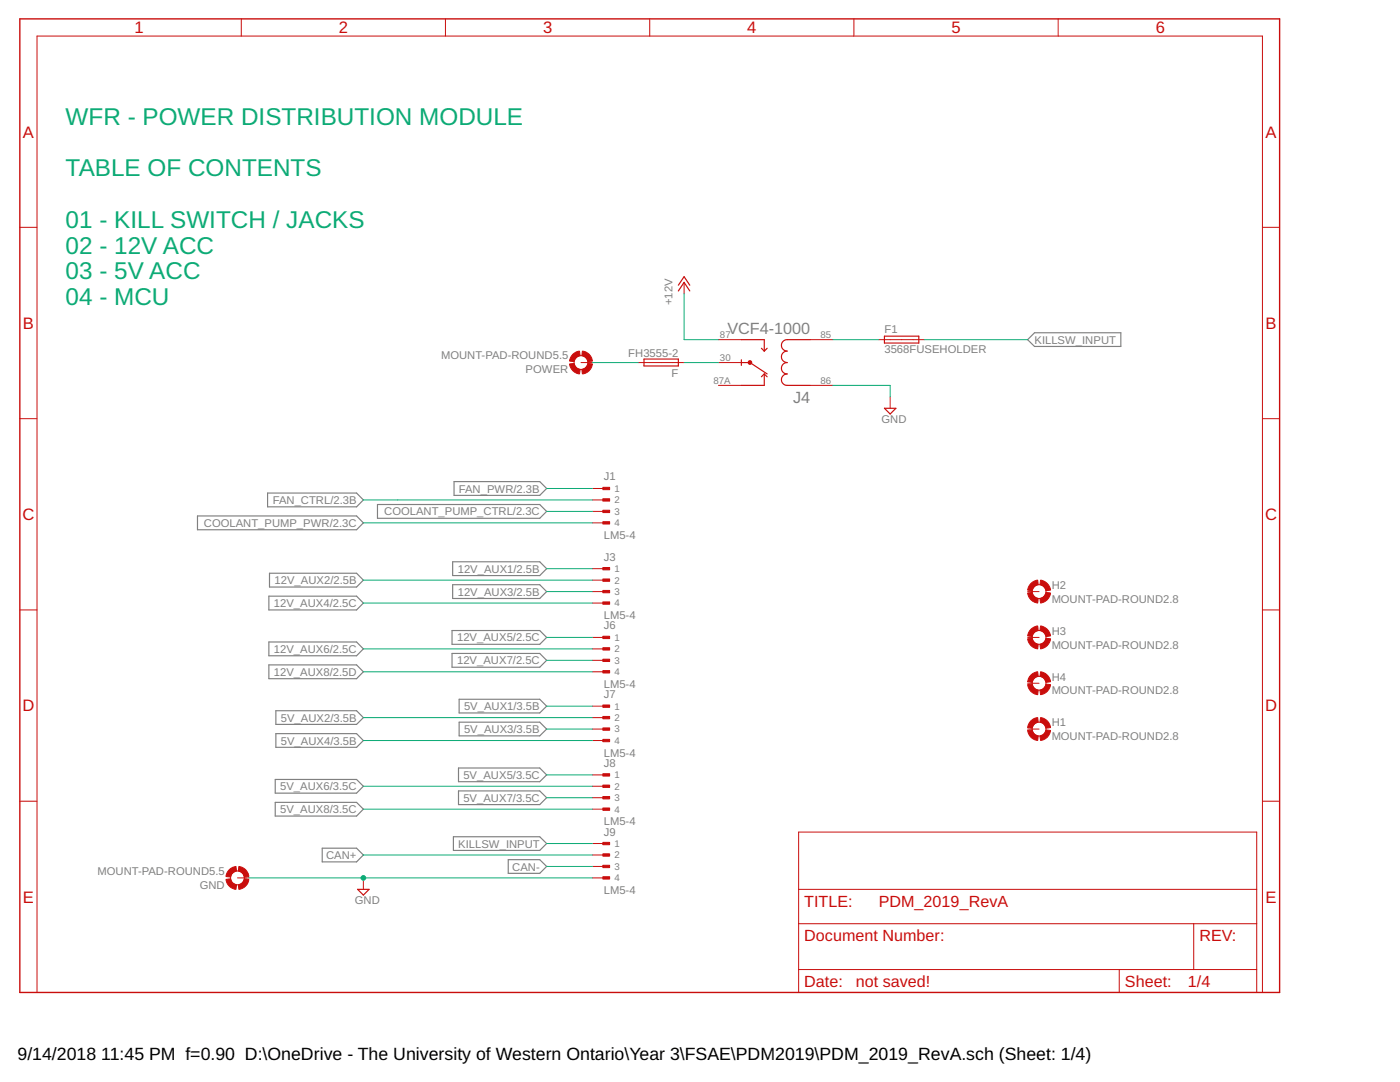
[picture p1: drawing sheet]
<svg xmlns="http://www.w3.org/2000/svg" width="279mm" height="216mm" viewBox="0 0 279 216" stroke-linecap="round" stroke-linejoin="round" font-family="sans-serif">
<g fill="none" stroke="#808080" stroke-width=".23">
<path d="M205.1 67.8l1.4-1.4h17.2v2.7h-17.2zM53.4 98.4h17.8l1.3 1.4-1.3 1.3h-17.8zM90.6 96.1h17.1l1.4 1.4-1.4 1.3h-17.1zM39.4 103h31.8l1.3 1.3-1.3 1.4h-31.8zM53.7 119h17.5l1.3 1.3-1.3 1.4h-17.5zM53.8 114.4h17.4l1.3 1.4-1.3 1.3h-17.4zM75.3 100.7h32.4l1.4 1.3-1.4 1.4h-32.4zM90.3 112.1h17.4l1.4 1.4-1.4 1.4h-17.4zM90.3 116.7h17.4l1.4 1.3-1.4 1.4h-17.4zM53.7 128.1h17.5l1.3 1.4-1.3 1.4h-17.5zM53.7 132.7h17.5l1.3 1.3-1.3 1.4h-17.5zM90.2 125.8h17.5l1.4 1.4-1.4 1.4h-17.5z"/>
<path d="M90.2 130.4h17.5l1.4 1.4-1.4 1.3h-17.5zM91.6 139.5h16.1l1.4 1.4-1.4 1.4h-16.1zM54.9 155.5h16.3l1.3 1.4-1.3 1.4h-16.3zM55.1 146.4h16.1l1.3 1.4-1.3 1.3h-16.1zM55.1 141.8h16.1l1.3 1.4-1.3 1.3h-16.1zM91.5 153.2h16.2l1.4 1.4-1.4 1.4h-16.2zM91.5 157.8h16.2l1.4 1.4-1.4 1.3h-16.2zM91.6 144.1h16.1l1.4 1.4-1.4 1.3h-16.1zM54.9 160.1h16.3l1.3 1.4-1.3 1.3h-16.3zM64.3 169.2h6.9l1.3 1.4-1.3 1.4h-6.9zM90.5 167h17.2l1.4 1.3-1.4 1.4h-17.2zM101.4 171.5h6.3l1.4 1.4-1.4 1.4h-6.3z"/>
</g>
<g fill="none" stroke="#c90d0c" stroke-width=".23">
<path d="M135.4 58.1l1.1-1.8 1.2 1.8M135.4 56.9l1.1-1.7 1.2 1.7M128.5 71.6h6.9v1.4h-6.9zM148 67.8h4.5v2.3M148 71.8v1.1M148 72.3h1.7l3.4 2.3M152 69.5l.5 .6M152.5 74.6v2.3h-4.5M152.5 74.6l-.5 .6M152.5 74.6l.6 .6M153.1 69.5l-.6 .6M161.7 67.8h-4.6a1.14 1.14 0 0 0-1.2 1.1 1.14 1.14 0 0 0 1.2 1.2 1.14 1.14 0 0 0-1.2 1.1 1.14 1.14 0 0 0 1.2 1.1 1.13 1.13 0 0 0-1.2 1.2 1.13 1.13 0 0 0 1.2 1.1 1.14 1.14 0 0 0-1.2 1.2 1.14 1.14 0 0 0 1.2 1.1h4.6"/>
<path d="M176.5 67.1h6.9v1.4h-6.9zM176.5 81.5h2.3l-1.1 1.1zM71.4 177.5h2.3l-1.2 1.1z"/>
</g>
<g fill="none" stroke="#c90d0c" stroke-width=".2">
<path d="M48.2 3.8v3.4M88.9 3.8v3.4M129.7 3.8v3.4M170.4 3.8v3.4M211.2 3.8v3.4M4 45.4h3.4M136.5 56.3v2.3M251.9 45.4h3.5M116 72.3h2.2M127.4 72.3h9.1M143.4 72.3h4.6M143.4 76.9h4.6"/>
<path d="M143.4 67.8h4.6M161.7 76.9h4.5M161.7 67.8h4.5M175.4 67.8h9.1M177.7 79.2v2.3M4 83.5h3.4M118.2 97.5h2.3M118.2 99.8h2.3M251.9 83.5h3.5M118.2 118h2.3M118.2 102h2.3M118.2 104.3h2.3"/>
<path d="M118.2 113.5h2.3M118.2 115.8h2.3M205.1 118h2.3M4 121.7h3.4M118.2 127.2h2.3M118.2 120.3h2.3M118.2 129.5h2.3M118.2 131.8h2.3M118.2 134h2.3M205.1 127.2h2.3M205.1 136.3h2.3M251.9 121.7h3.5"/>
<path d="M4 159.9h3.4M118.2 145.5h2.3M118.2 140.9h2.3M118.2 143.2h2.3M118.2 147.8h2.3M118.2 154.6h2.3M118.2 156.9h2.3M118.2 159.2h2.3M205.1 145.5h2.3M251.9 159.9h3.5M47.4 175.2h2.3M72.5 175.2v2.3"/>
<path d="M118.2 175.2h2.3M118.2 161.5h2.3M118.2 168.3h2.3M118.2 170.6h2.3M118.2 172.9h2.3M159.4 166h91.4v32h-91.4zM159.4 177.5h91.4M7.4 198v-190.8h244.5v190.8M159.4 184.3h91.4M159.4 193.5h91.4M223.4 193.5v4.5M238.2 184.3v9.2"/>
<circle cx="116" cy="72.3" r="1.38"/>
<circle cx="207.4" cy="118" r="1.38"/>
<circle cx="207.4" cy="127.2" r="1.38"/>
<circle cx="207.4" cy="136.3" r="1.38"/>
<circle cx="207.4" cy="145.5" r="1.38"/>
<circle cx="47.4" cy="175.2" r="1.38"/>
</g>
<g fill="#c90d0c" stroke="#c90d0c" stroke-width=".2">
<path d="M113.7 72.6l.9-.1 .4 .8 .8 .4-.1 .9a2.25 2.25 0 0 1-2-2z" fill-rule="evenodd"/>
<path d="M116.1 73.7l.8-.4 .4-.8 .9 .1a2.25 2.25 0 0 1-2 2z" fill-rule="evenodd"/>
<path d="M116.2 70.1a2.25 2.25 0 0 1 2 2l-.9 .1-.4-.8-.8-.4z" fill-rule="evenodd"/>
<path d="M114.3 70.7l.7-.5 .7-.1 .1 .9-.8 .4-.4 .8-.9-.1 .1-.7z" fill-rule="evenodd"/>
<path d="M207.7 115.8a2.31 2.31 0 0 1 2 2l-1 .1-.4-.8-.8-.4z" fill-rule="evenodd"/>
<path d="M205.7 116.4l.8-.5 .6-.1 .1 .9-.8 .4-.4 .8-.9-.1 .2-.7z" fill-rule="evenodd"/>
<path d="M205.1 118.3l.9-.1 .4 .8 .8 .4-.1 .9a2.29 2.29 0 0 1-2-2z" fill-rule="evenodd"/>
<path d="M207.5 119.4l.8-.4 .4-.8 1 .1a2.3 2.3 0 0 1-2 2z" fill-rule="evenodd"/>
<path d="M207.7 124.9a2.31 2.31 0 0 1 2 2l-1 .1-.4-.8-.8-.4z" fill-rule="evenodd"/>
<path d="M205.7 125.6l.8-.5 .6-.2 .1 .9-.8 .4-.4 .8-.9-.1 .2-.6z" fill-rule="evenodd"/>
<path d="M205.1 127.5l.9-.1 .4 .8 .8 .4-.1 .9a2.29 2.29 0 0 1-2-2z" fill-rule="evenodd"/>
<path d="M207.5 128.6l.8-.4 .4-.8 1 .1a2.3 2.3 0 0 1-2 2z" fill-rule="evenodd"/>
<path d="M207.7 134a2.31 2.31 0 0 1 2 2l-1 .2-.4-.9-.8-.3z" fill-rule="evenodd"/>
<path d="M205.7 134.7l.8-.5 .6-.2 .1 1-.8 .3-.4 .9-.9-.2 .2-.6z" fill-rule="evenodd"/>
<path d="M205.1 136.6l.9-.1 .4 .8 .8 .4-.1 .9a2.29 2.29 0 0 1-2-2z" fill-rule="evenodd"/>
<path d="M207.5 137.7l.8-.4 .4-.8 1 .1a2.3 2.3 0 0 1-2 2z" fill-rule="evenodd"/>
<path d="M207.7 143.2a2.25 2.25 0 0 1 2 2l-1 .1-.4-.8-.8-.4z" fill-rule="evenodd"/>
<path d="M205.7 143.8l.8-.5 .6-.1 .1 .9-.8 .4-.4 .8-.9-.1 .2-.7z" fill-rule="evenodd"/>
<path d="M205.1 145.8l.9-.2 .4 .9 .8 .4-.1 .8a2.25 2.25 0 0 1-2-1.9z" fill-rule="evenodd"/>
<path d="M207.5 146.9l.8-.4 .4-.9 1 .2a2.25 2.25 0 0 1-2 1.9z" fill-rule="evenodd"/>
<path d="M149.5 72a.37 .37 0 0 1 .5 .2 .37 .37 0 0 1-.3 .5 .37 .37 0 0 1-.4-.4l.4-.1 .1 .2-.5-.1z" fill-rule="evenodd"/>
<path d="M45.1 175.5l.9-.2 .4 .9 .8 .4-.1 .9a2.25 2.25 0 0 1-2-2z" fill-rule="evenodd"/>
<path d="M48.8 175.3l.9 .2a2.25 2.25 0 0 1-2 2l-.1-.9 .8-.4z" fill-rule="evenodd"/>
<path d="M47.7 172.9a2.25 2.25 0 0 1 2 2l-.9 .1-.4-.8-.8-.4z" fill-rule="evenodd"/>
<path d="M45.7 173.5l.8-.4 .6-.2 .1 .9-.8 .4-.4 .8-.9-.1 .2-.6z" fill-rule="evenodd"/>
</g>
<path d="M4 3.8h251.4v194.2h-251.4z" fill="none" stroke="#c90d0c" stroke-width=".28"/>
<g fill="#c90d0c" stroke="#c90d0c" stroke-width=".2">
<path d="M120.3 97.2h1.4v.5h-1.4z"/>
<path d="M120.3 99.5h1.4v.5h-1.4z"/>
<path d="M120.3 101.8h1.4v.5h-1.4z"/>
<path d="M120.3 104.1h1.4v.5h-1.4z"/>
<path d="M120.3 113.2h1.4v.5h-1.4z"/>
<path d="M120.3 115.5h1.4v.5h-1.4z"/>
<path d="M120.3 117.8h1.4v.5h-1.4z"/>
<path d="M120.3 120.1h1.4v.5h-1.4z"/>
<path d="M120.3 127h1.4v.4h-1.4z"/>
<path d="M120.3 129.2h1.4v.5h-1.4z"/>
<path d="M120.3 131.5h1.4v.5h-1.4z"/>
<path d="M120.3 133.8h1.4v.5h-1.4z"/>
<path d="M120.3 140.7h1.4v.4h-1.4z"/>
<path d="M120.3 143h1.4v.4h-1.4z"/>
<path d="M120.3 145.2h1.4v.5h-1.4z"/>
<path d="M120.3 147.5h1.4v.5h-1.4z"/>
<path d="M120.3 154.4h1.4v.5h-1.4z"/>
<path d="M120.3 156.7h1.4v.4h-1.4z"/>
<path d="M120.3 158.9h1.4v.5h-1.4z"/>
<path d="M120.3 161.2h1.4v.5h-1.4z"/>
<path d="M120.3 168.1h1.4v.5h-1.4z"/>
<path d="M120.3 170.4h1.4v.4h-1.4z"/>
<path d="M120.3 172.7h1.4v.4h-1.4z"/>
<path d="M120.3 174.9h1.4v.5h-1.4z"/>
</g>
<g fill="none" stroke="#0dab76" stroke-width=".2">
<path d="M136.5 58.6v9.2h6.9M118.2 72.3h9.2M136.5 72.3h6.9M166.2 76.9h11.5v2.3M166.2 67.8h9.2M184.5 67.8h20.6M72.5 99.8h45.7M109.1 97.5h9.1M72.5 104.3h45.7M72.5 115.8h45.7M109.1 102h9.1M109.1 113.5h9.1"/>
<path d="M109.1 118h9.1M72.5 120.3h45.7M72.5 129.5h45.7M72.5 134h45.7M109.1 127.2h9.1M109.1 131.8h9.1M72.5 147.8h45.7M72.5 156.9h45.7M72.5 143.2h45.7M109.1 140.9h9.1M109.1 154.6h9.1M109.1 159.2h9.1"/>
<path d="M109.1 145.5h9.1M49.7 175.2h68.5M72.5 161.5h45.7M72.5 170.6h45.7M109.1 168.3h9.1M109.1 172.9h9.1"/>
</g>
<circle cx="72.5" cy="175.2" r=".47" fill="#0dab76" stroke="#0dab76" stroke-width=".2"/>
<g font-size="4.8" fill="#0dab76">
<text x="13.1" y="24.9">WFR - POWER DISTRIBUTION MODULE</text>
<text x="13.1" y="35.2">TABLE OF CONTENTS</text>
<text x="13.1" y="45.5">01 - KILL SWITCH / JACKS</text>
<text x="13.1" y="50.6">02 - 12V ACC</text>
<text x="13.1" y="55.8">03 - 5V ACC</text>
<text x="13.1" y="60.9">04 - MCU</text>
</g>
<g font-size="3.5">
<text x="3.5" y="211.4">9/14/2018</text>
<text x="20.2" y="211.4">11:45 PM f=0.90 D:\OneDrive - The University of Western Ontario\Year 3\FSAE\PDM2019\PDM_2019_RevA.sch (Sheet: 1/4)</text>
</g>
<g font-size="3.3" fill="#c90d0c">
<text x="26.9" y="6.7">1</text>
<text x="67.6" y="6.7">2</text>
<text x="108.4" y="6.7">3</text>
<text x="149.1" y="6.7">4</text>
<text x="189.9" y="6.7">5</text>
<text x="230.7" y="6.7">6</text>
<text x="4.6" y="27.5">A</text>
<text x="252.6" y="27.5">A</text>
<text x="4.6" y="65.6">B</text>
<text x="252.6" y="65.6">B</text>
<text x="4.5" y="103.8">C</text>
<text x="252.5" y="103.8">C</text>
<text x="4.5" y="141.9">D</text>
<text x="252.5" y="141.9">D</text>
<text x="4.6" y="180.1">E</text>
<text x="252.6" y="180.1">E</text>
</g>
<g font-size="3.2" fill="#808080">
<text x="145.2" y="66.6">VCF4-1000</text>
<text x="158.3" y="80.4">J4</text>
</g>
<g font-size="3.2" fill="#c90d0c">
<text x="160.5" y="180.9">TITLE:</text>
<text x="175.4" y="180.9">PDM_2019_RevA</text>
<text x="160.5" y="187.8">Document Number:</text>
<text x="239.4" y="187.8">REV:</text>
<text x="160.5" y="196.9">Date:</text>
<text x="170.8" y="196.9">not saved!</text>
<text x="224.5" y="196.9">Sheet:</text>
<text x="237.1" y="196.9">1/4</text>
</g>
<g font-size="2.2" fill="#808080">
<text x="134.2" y="60.9" transform="rotate(-90 134.2 60.9)">+12V</text>
<text x="88.1" y="71.7">MOUNT-PAD-ROUND5.5</text>
<text x="125.4" y="71.3">FH3555-2</text>
<text x="176.5" y="70.4">3568FUSEHOLDER</text>
<text x="176.5" y="66.5">F1</text>
<text x="206.5" y="68.6">KILLSW_INPUT</text>
<text x="104.9" y="74.5">POWER</text>
<text x="134" y="75.2">F</text>
<text x="175.9" y="84.3">GND</text>
<text x="120.5" y="95.9">J1</text>
<text x="54.4" y="100.6">FAN_CTRL/2.3B</text>
<text x="91.6" y="98.3">FAN_PWR/2.3B</text>
<text x="40.7" y="105.1">COOLANT_PUMP_PWR/2.3C</text>
<text x="76.7" y="102.9">COOLANT_PUMP_CTRL/2.3C</text>
<text x="120.5" y="107.5">LM5-4</text>
<text x="120.5" y="111.9">J3</text>
<text x="54.8" y="116.6">12V_AUX2/2.5B</text>
<text x="91.4" y="114.3">12V_AUX1/2.5B</text>
<text x="91.4" y="118.9">12V_AUX3/2.5B</text>
<text x="209.9" y="117.5">H2</text>
<text x="54.7" y="121.1">12V_AUX4/2.5C</text>
<text x="120.5" y="123.5">LM5-4</text>
<text x="120.5" y="125.6">J6</text>
<text x="209.9" y="120.3">MOUNT-PAD-ROUND2.8</text>
<text x="54.7" y="130.3">12V_AUX6/2.5C</text>
<text x="91.2" y="128">12V_AUX5/2.5C</text>
<text x="209.9" y="129.4">MOUNT-PAD-ROUND2.8</text>
<text x="209.9" y="126.7">H3</text>
<text x="54.7" y="134.9">12V_AUX8/2.5D</text>
<text x="91.2" y="132.6">12V_AUX7/2.5C</text>
<text x="120.5" y="137.2">LM5-4</text>
<text x="209.9" y="135.8">H4</text>
<text x="56" y="144">5V_AUX2/3.5B</text>
<text x="92.6" y="141.7">5V_AUX1/3.5B</text>
<text x="120.5" y="139.3">J7</text>
<text x="209.9" y="138.5">MOUNT-PAD-ROUND2.8</text>
<text x="56" y="148.6">5V_AUX4/3.5B</text>
<text x="92.6" y="146.3">5V_AUX3/3.5B</text>
<text x="209.9" y="147.7">MOUNT-PAD-ROUND2.8</text>
<text x="209.9" y="144.9">H1</text>
<text x="92.5" y="155.4">5V_AUX5/3.5C</text>
<text x="120.5" y="151">LM5-4</text>
<text x="120.5" y="153">J8</text>
<text x="55.9" y="157.7">5V_AUX6/3.5C</text>
<text x="92.5" y="160">5V_AUX7/3.5C</text>
<text x="55.9" y="162.3">5V_AUX8/3.5C</text>
<text x="120.5" y="164.7">LM5-4</text>
<text x="120.5" y="166.7">J9</text>
<text x="65.1" y="171.4">CAN+</text>
<text x="91.5" y="169.1">KILLSW_INPUT</text>
<text x="102.2" y="173.7">CAN-</text>
<text x="19.5" y="174.6">MOUNT-PAD-ROUND5.5</text>
<text x="39.9" y="177.3">GND</text>
<text x="120.5" y="178.4">LM5-4</text>
<text x="70.8" y="180.3">GND</text>
</g>
<g font-size="1.9" fill="#808080">
<text x="143.7" y="67.4">87</text>
<text x="163.8" y="67.4">85</text>
<text x="142.4" y="76.6">87A</text>
<text x="143.7" y="72">30</text>
<text x="163.8" y="76.6">86</text>
<text x="122.6" y="98.2">1</text>
<text x="122.6" y="100.4">2</text>
<text x="122.6" y="102.7">3</text>
<text x="122.6" y="105">4</text>
<text x="122.6" y="114.2">1</text>
<text x="122.6" y="116.4">2</text>
<text x="122.6" y="118.7">3</text>
<text x="122.6" y="121">4</text>
<text x="122.6" y="127.9">1</text>
<text x="122.6" y="130.2">2</text>
<text x="122.6" y="132.4">3</text>
<text x="122.6" y="134.7">4</text>
<text x="122.6" y="141.6">1</text>
<text x="122.6" y="143.9">2</text>
<text x="122.6" y="146.2">3</text>
<text x="122.6" y="148.4">4</text>
<text x="122.6" y="155.3">1</text>
<text x="122.6" y="157.6">2</text>
<text x="122.6" y="159.9">3</text>
<text x="122.6" y="162.2">4</text>
<text x="122.6" y="169">1</text>
<text x="122.6" y="171.3">2</text>
<text x="122.6" y="173.6">3</text>
<text x="122.6" y="175.9">4</text>
</g>
</svg>
